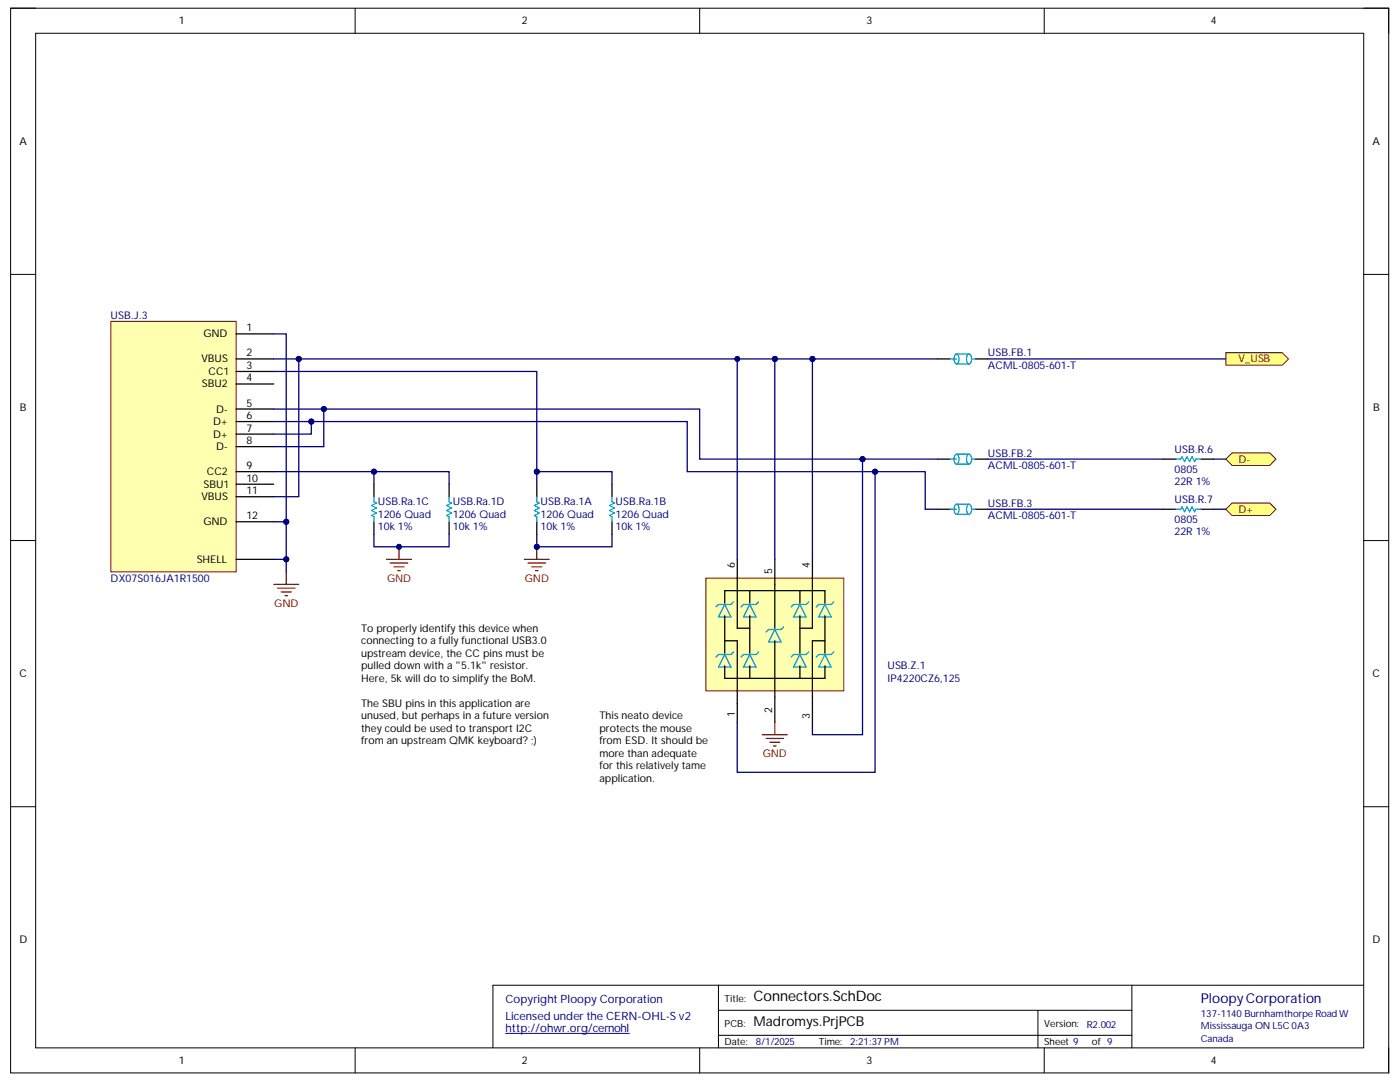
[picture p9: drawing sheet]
<svg xmlns="http://www.w3.org/2000/svg" width="279mm" height="216mm" viewBox="0 0 279 216" stroke-linecap="round" stroke-linejoin="round" font-family="sans-serif">
<path d="M2.1 1.6h275v212.5h-275z" fill="none" stroke="#000" stroke-width=".2"/>
<path d="M7.1 6.6h265.1v202.5h-265.1z" fill-rule="evenodd" fill="#fff"/>
<g fill="none" stroke="#000" stroke-width=".2">
<path d="M2.1 1.6h5M7.1 6.6h265.1v202.5h-265.1zM70.9 1.6v5M139.6 1.6v5M208.4 1.6v5M272.2 1.6h4.9v5M2.1 54.8h5M272.2 54.8h4.9M2.1 107.9h5M272.2 107.9h4.9M2.1 161h5M272.2 161h4.9"/>
<path d="M143.4 196.6v12.5M225.9 196.6v12.5M272.2 196.6h-173.8v12.5M70.9 209.1v5M139.6 209.1v5M143.4 201.6h82.5M143.4 206.6h82.5M207.1 201.6v7.5M208.4 209.1v5M277.1 209.1v5"/>
</g>
<path d="M100.9 206.2h24.7" fill="none" stroke="#000080" stroke-width=".2"/>
<path d="M232.1 91.6h2.5M239.6 91.6h2.5" fill="none" stroke="#000" stroke-width=".25"/>
<path d="M234.6 91.6h1l.3-.5 .5 1 .5-1 .5 1 .5-1 .5 1 .2-.5h1" fill="none" stroke="#009cca" stroke-width=".25"/>
<path d="M140.9 115.4h27.5v22.5h-27.5z" fill-rule="evenodd" fill="#ffffb0"/>
<path d="M140.9 115.4h27.5v22.5h-27.5z" fill="none" stroke="#800000" stroke-width=".2"/>
<g fill="none" stroke="#000" stroke-width=".25">
<path d="M147.1 111.6v13.8h2.5M149.6 117.9v2.5M154.6 111.6v13.8M159.6 117.9v2.5M162.1 111.6v13.8h-2.5M232.1 101.6h2.5M239.6 101.6h2.5M144.6 127.9h2.5v16.2M144.6 120.4v-2.5h20v2.5M144.6 122.9v7.5M144.6 132.9v2.5h20v-2.5M149.6 122.9v7.5"/>
<path d="M149.6 132.9v2.5M154.6 127.9v16.2M159.6 122.9v7.5M159.6 132.9v2.5M164.6 127.9h-2.5v16.2M164.6 122.9v7.5"/>
</g>
<g fill="none" stroke="#009cca" stroke-width=".25">
<path d="M234.6 101.6h1l.3-.5 .5 1 .5-1 .5 1 .5-1 .5 1 .2-.5h1M144.6 120.6l1.3 2.5h-2.5zM144.6 130.6l1.3 2.5h-2.5zM146.4 120.1l-.5 .5h-2.5l-.5 .5M146.4 130.1l-.5 .5h-2.5l-.5 .5M149.6 120.6l1.3 2.5h-2.5zM149.6 130.6l1.3 2.5h-2.5zM151.4 120.1l-.5 .5h-2.5l-.5 .5M151.4 130.1l-.5 .5h-2.5l-.5 .5M154.6 125.6l1.3 2.5h-2.5zM156.4 125.1l-.5 .5h-2.5l-.5 .5M159.6 120.6l1.3 2.5h-2.5z"/>
<path d="M159.6 130.6l1.3 2.5h-2.5zM161.4 120.1l-.5 .5h-2.5l-.5 .5M161.4 130.1l-.5 .5h-2.5l-.5 .5M164.6 120.6l1.3 2.5h-2.5zM164.6 130.6l1.3 2.5h-2.5zM166.4 120.1l-.5 .5h-2.5l-.5 .5M166.4 130.1l-.5 .5h-2.5l-.5 .5"/>
</g>
<path d="M152.1 146.6h5M152.9 147.3h3.5M153.6 148.1h2M154.4 148.9h.5M154.6 144.1v2.5" fill="none" stroke="#800000" stroke-width=".25"/>
<path d="M244.6 91.6l1.3-1.2h7.5l1.3 1.2-1.3 1.3h-7.5z" fill-rule="evenodd" fill="#ffff80"/>
<path d="M244.6 91.6l1.3-1.2h7.5l1.3 1.2-1.3 1.3h-7.5z" fill="none" stroke="#800000" stroke-width=".2"/>
<path d="M244.6 101.6l1.3-1.2h7.5l1.3 1.2-1.3 1.3h-7.5z" fill-rule="evenodd" fill="#ffff80"/>
<path d="M244.6 101.6l1.3-1.2h7.5l1.3 1.2-1.3 1.3h-7.5z" fill="none" stroke="#800000" stroke-width=".2"/>
<path d="M244.6 70.4h11.3l1.2 1.2-1.2 1.3h-11.3z" fill-rule="evenodd" fill="#ffff80"/>
<path d="M244.6 70.4h11.3l1.2 1.2-1.2 1.3h-11.3z" fill="none" stroke="#800000" stroke-width=".2"/>
<path d="M119.6 141.6h22.5v22.5h-22.5z" fill-rule="evenodd" fill="#fff"/>
<path d="M119.6 141.6h22.5v22.5h-22.5z" fill="none" stroke="#fff" stroke-width=".2"/>
<path d="M187.1 71.6h2.5M194.6 71.6h2.5M187.1 91.6h2.5M194.6 91.6h2.5M187.1 101.6h2.5M194.6 101.6h2.5" fill="none" stroke="#000" stroke-width=".25"/>
<g fill="none" stroke="#009cca" stroke-width=".25">
<path d="M189.6 71.6h1.3M190.7 70.7l.2-.1a1.25 1.25 0 0 1 0 2 1.29 1.29 0 0 1-.2-1.9zM190.9 70.6h2.5M190.9 72.6h2.5M193.2 70.7l.2-.1a1.24 1.24 0 0 1 0 2 1.29 1.29 0 0 1-.2-1.9zM193.9 71.6h.7M189.6 91.6h1.3M190.7 90.7l.2-.1a1.25 1.25 0 0 1 0 2 1.29 1.29 0 0 1-.2-1.9zM190.9 90.6h2.5M190.9 92.6h2.5M193.2 90.7l.2-.1a1.24 1.24 0 0 1 0 2 1.29 1.29 0 0 1-.2-1.9zM193.9 91.6h.7"/>
<path d="M189.6 101.6h1.3M190.7 100.7l.2-.1a1.26 1.26 0 0 1 0 2 1.3 1.3 0 0 1-.2-1.9zM190.9 100.6h2.5M190.9 102.6h2.5M193.2 100.7l.2-.1a1.25 1.25 0 0 1 0 2 1.3 1.3 0 0 1-.2-1.9zM193.9 101.6h.7"/>
</g>
<path d="M54.6 116.6h5M55.4 117.4h3.5M56.1 118.1h2M56.9 118.9h.5M57.1 114.1v2.5" fill="none" stroke="#800000" stroke-width=".25"/>
<path d="M22.1 64.1h25v50h-25z" fill-rule="evenodd" fill="#ffffb0"/>
<path d="M22.1 64.1h25v50h-25z" fill="none" stroke="#800000" stroke-width=".2"/>
<g fill="none" stroke="#000" stroke-width=".25">
<path d="M47.1 66.6h7.5M47.1 71.6h7.5M47.1 74.1h7.5M47.1 76.6h7.5M47.1 84.1h7.5M47.1 81.6h7.5M47.1 96.6h7.5M47.1 99.1h7.5M47.1 94.1h7.5M47.1 86.6h7.5M47.1 89.1h7.5M47.1 111.6h7.5"/>
<path d="M47.1 104.1h7.5"/>
</g>
<path d="M72.1 124.1h37.5v27.5h-37.5z" fill-rule="evenodd" fill="#fff"/>
<path d="M72.1 124.1h37.5v27.5h-37.5z" fill="none" stroke="#fff" stroke-width=".2"/>
<path d="M77.1 111.6h5M77.9 112.4h3.5M78.6 113.1h2M79.4 113.9h.5M79.6 109.1v2.5" fill="none" stroke="#800000" stroke-width=".25"/>
<circle cx="79.6" cy="109.1" r=".5" fill="#000080"/>
<circle cx="79.6" cy="109.1" r=".5" fill="none" stroke="#000080" stroke-width=".2"/>
<path d="M104.6 111.6h5M105.4 112.4h3.5M106.1 113.1h2M106.9 113.9h.5M107.1 109.1v2.5" fill="none" stroke="#800000" stroke-width=".25"/>
<circle cx="107.1" cy="109.1" r=".5" fill="#000080"/>
<circle cx="107.1" cy="109.1" r=".5" fill="none" stroke="#000080" stroke-width=".2"/>
<path d="M74.6 96.6v2.5M89.6 96.6v2.5M107.1 96.6v2.5M122.1 96.6v2.5M74.6 104.1v2.5M89.6 104.1v2.5M107.1 104.1v2.5M122.1 104.1v2.5" fill="none" stroke="#000" stroke-width=".25"/>
<path d="M74.6 99.1v1l.5 .3-1 .5 1 .5-1 .5 1 .5-1 .5 .5 .2v1M89.6 99.1v1l.5 .3-1 .5 1 .5-1 .5 1 .5-1 .5 .5 .2v1M107.1 99.1v1l.5 .3-1 .5 1 .5-1 .5 1 .5-1 .5 .5 .2v1M122.1 99.1v1l.5 .3-1 .5 1 .5-1 .5 1 .5-1 .5 .5 .2v1" fill="none" stroke="#009cca" stroke-width=".25"/>
<path d="M54.6 111.6h2.5v2.5" fill="none" stroke="#000080" stroke-width=".25"/>
<circle cx="57.1" cy="111.6" r=".5" fill="#000080"/>
<circle cx="57.1" cy="111.6" r=".5" fill="none" stroke="#000080" stroke-width=".2"/>
<path d="M54.6 104.1h2.5v7.5" fill="none" stroke="#000080" stroke-width=".25"/>
<circle cx="57.1" cy="104.1" r=".5" fill="#000080"/>
<circle cx="57.1" cy="104.1" r=".5" fill="none" stroke="#000080" stroke-width=".2"/>
<circle cx="57.1" cy="111.6" r=".5" fill="#000080"/>
<circle cx="57.1" cy="111.6" r=".5" fill="none" stroke="#000080" stroke-width=".2"/>
<path d="M59.6 71.6v27.5h-5" fill="none" stroke="#000080" stroke-width=".25"/>
<circle cx="59.6" cy="71.6" r=".5" fill="#000080"/>
<circle cx="59.6" cy="71.6" r=".5" fill="none" stroke="#000080" stroke-width=".2"/>
<path d="M54.6 94.1h20v2.5" fill="none" stroke="#000080" stroke-width=".25"/>
<circle cx="74.6" cy="94.1" r=".5" fill="#000080"/>
<circle cx="74.6" cy="94.1" r=".5" fill="none" stroke="#000080" stroke-width=".2"/>
<path d="M64.6 81.6v7.5h-10" fill="none" stroke="#000080" stroke-width=".25"/>
<circle cx="64.6" cy="81.6" r=".5" fill="#000080"/>
<circle cx="64.6" cy="81.6" r=".5" fill="none" stroke="#000080" stroke-width=".2"/>
<path d="M62.1 84.1v2.5h-7.5" fill="none" stroke="#000080" stroke-width=".25"/>
<circle cx="62.1" cy="84.1" r=".5" fill="#000080"/>
<circle cx="62.1" cy="84.1" r=".5" fill="none" stroke="#000080" stroke-width=".2"/>
<path d="M54.6 84.1h82.5v10h47.5v7.5h2.5" fill="none" stroke="#000080" stroke-width=".25"/>
<circle cx="62.1" cy="84.1" r=".5" fill="#000080"/>
<circle cx="62.1" cy="84.1" r=".5" fill="none" stroke="#000080" stroke-width=".2"/>
<circle cx="174.6" cy="94.1" r=".5" fill="#000080"/>
<circle cx="174.6" cy="94.1" r=".5" fill="none" stroke="#000080" stroke-width=".2"/>
<path d="M54.6 81.6h85v10h47.5" fill="none" stroke="#000080" stroke-width=".25"/>
<circle cx="172.1" cy="91.6" r=".5" fill="#000080"/>
<circle cx="172.1" cy="91.6" r=".5" fill="none" stroke="#000080" stroke-width=".2"/>
<circle cx="64.6" cy="81.6" r=".5" fill="#000080"/>
<circle cx="64.6" cy="81.6" r=".5" fill="none" stroke="#000080" stroke-width=".2"/>
<path d="M54.6 66.6h2.5v37.5" fill="none" stroke="#000080" stroke-width=".25"/>
<circle cx="57.1" cy="104.1" r=".5" fill="#000080"/>
<circle cx="57.1" cy="104.1" r=".5" fill="none" stroke="#000080" stroke-width=".2"/>
<path d="M74.6 94.1h15v2.5M74.6 106.6v2.5h15v-2.5" fill="none" stroke="#000080" stroke-width=".25"/>
<circle cx="74.6" cy="94.1" r=".5" fill="#000080"/>
<circle cx="74.6" cy="94.1" r=".5" fill="none" stroke="#000080" stroke-width=".2"/>
<path d="M107.1 106.6v2.5h15v-2.5" fill="none" stroke="#000080" stroke-width=".25"/>
<circle cx="107.1" cy="109.1" r=".5" fill="#000080"/>
<circle cx="107.1" cy="109.1" r=".5" fill="none" stroke="#000080" stroke-width=".2"/>
<path d="M174.6 94.1v60h-27.5v-10" fill="none" stroke="#000080" stroke-width=".25"/>
<circle cx="174.6" cy="94.1" r=".5" fill="#000080"/>
<circle cx="174.6" cy="94.1" r=".5" fill="none" stroke="#000080" stroke-width=".2"/>
<path d="M172.1 91.6v55h-10v-2.5" fill="none" stroke="#000080" stroke-width=".25"/>
<circle cx="172.1" cy="91.6" r=".5" fill="#000080"/>
<circle cx="172.1" cy="91.6" r=".5" fill="none" stroke="#000080" stroke-width=".2"/>
<path d="M154.6 71.6v40M197.1 71.6h47.5M197.1 91.6h35M242.1 91.6h2.5M197.1 101.6h35M242.1 101.6h2.5" fill="none" stroke="#000080" stroke-width=".25"/>
<circle cx="154.6" cy="71.6" r=".5" fill="#000080"/>
<circle cx="154.6" cy="71.6" r=".5" fill="none" stroke="#000080" stroke-width=".2"/>
<path d="M54.6 71.6h107.5" fill="none" stroke="#000080" stroke-width=".25"/>
<circle cx="59.6" cy="71.6" r=".5" fill="#000080"/>
<circle cx="59.6" cy="71.6" r=".5" fill="none" stroke="#000080" stroke-width=".2"/>
<circle cx="154.6" cy="71.6" r=".5" fill="#000080"/>
<circle cx="154.6" cy="71.6" r=".5" fill="none" stroke="#000080" stroke-width=".2"/>
<circle cx="162.1" cy="71.6" r=".5" fill="#000080"/>
<circle cx="162.1" cy="71.6" r=".5" fill="none" stroke="#000080" stroke-width=".2"/>
<path d="M187.1 71.6h-25v40" fill="none" stroke="#000080" stroke-width=".25"/>
<circle cx="162.1" cy="71.6" r=".5" fill="#000080"/>
<circle cx="162.1" cy="71.6" r=".5" fill="none" stroke="#000080" stroke-width=".2"/>
<path d="M107.1 94.1v2.5" fill="none" stroke="#000080" stroke-width=".25"/>
<circle cx="107.1" cy="94.1" r=".5" fill="#000080"/>
<circle cx="107.1" cy="94.1" r=".5" fill="none" stroke="#000080" stroke-width=".2"/>
<path d="M54.6 74.1h52.5v20h15v2.5" fill="none" stroke="#000080" stroke-width=".25"/>
<circle cx="107.1" cy="94.1" r=".5" fill="#000080"/>
<circle cx="107.1" cy="94.1" r=".5" fill="none" stroke="#000080" stroke-width=".2"/>
<path d="M147.1 71.6v40" fill="none" stroke="#000080" stroke-width=".25"/>
<circle cx="147.1" cy="71.6" r=".5" fill="#000080"/>
<circle cx="147.1" cy="71.6" r=".5" fill="none" stroke="#000080" stroke-width=".2"/>
<text font-size="2.9" x="150.4" y="199.8">Connectors.SchDoc</text>
<text font-size="2.7" fill="#000080" x="239.6" y="200">PloopyCorporation</text>
<text font-size="2.7" x="150.4" y="204.8">Madromys.PrjPCB</text>
<g font-size="2.3" fill="#000080">
<text x="100.9" y="200.2">Copyright Ploopy Corporation</text>
<text x="100.9" y="203.4">Licensed under the CERN-OHL-S v2</text>
<text x="100.9" y="206">http://ohwr.org/cernohl</text>
</g>
<g font-size="2.1">
<text x="35.7" y="4.8">1</text>
<text x="104.2" y="4.8">2</text>
<text x="173" y="4.8">3</text>
<text x="241.7" y="4.8">4</text>
<text x="3.9" y="28.9">A</text>
<text x="273.9" y="28.9">A</text>
<text x="40.6" y="67.3">GND</text>
<text x="49.2" y="66.1">1</text>
<text x="49.2" y="71.1">2</text>
<text x="40.2" y="72.3">VBUS</text>
<text x="40.3" y="77.3">SBU2</text>
<text x="41.6" y="74.9">CC1</text>
<text x="49.2" y="73.6">3</text>
<text x="49.2" y="76.1">4</text>
<text x="4" y="82.1">B</text>
<text x="43.2" y="82.3">D-</text>
<text x="49.2" y="83.6">6</text>
<text x="49.2" y="81.1">5</text>
<text x="274.1" y="82.1">B</text>
<text x="42.6" y="84.8">D+</text>
<text x="42.6" y="87.3">D+</text>
<text x="43.2" y="89.8">D-</text>
<text x="49.2" y="86.1">7</text>
<text x="49.2" y="88.6">8</text>
<text x="41.3" y="94.8">CC2</text>
<text x="49.2" y="93.6">9</text>
<text x="40.2" y="99.8">VBUS</text>
<text x="40.6" y="97.4">SBU1</text>
<text x="49.2" y="96.1">10</text>
<text x="49.2" y="98.5">11</text>
<text x="40.6" y="104.8">GND</text>
<text x="49.2" y="103.5">12</text>
<text x="39.3" y="112.3">SHELL</text>
<text x="146.6" y="113.4" transform="rotate(-90 146.6 113.4)">6</text>
<text x="161.6" y="113.4" transform="rotate(-90 161.6 113.4)">4</text>
<text x="154.1" y="114.6" transform="rotate(-90 154.1 114.6)">5</text>
<text x="72.1" y="126">To properly identify this device when</text>
<text x="72.1" y="128.6">connecting to a fully functional USB3.0</text>
<text x="72.1" y="131">upstream device, the CC pins must be</text>
<text x="3.9" y="135.2">C</text>
<text x="72.1" y="133.6">pulled down with a &quot;5.1k&quot; resistor.</text>
<text x="72.1" y="136.1">Here, 5k will do to simplify the BoM.</text>
<text x="273.9" y="135.2">C</text>
<text x="72.1" y="141.1">The SBU pins in this application are</text>
<text x="72.1" y="143.5">unused, but perhaps in a future version</text>
<text x="119.6" y="143.5">This neato device</text>
<text x="146.6" y="143.1" transform="rotate(-90 146.6 143.1)">1</text>
<text x="154.1" y="142.2" transform="rotate(-90 154.1 142.2)">2</text>
<text x="161.6" y="143.4" transform="rotate(-90 161.6 143.4)">3</text>
<text x="72.1" y="146.1">they could be used to transport I2C</text>
<text x="72.1" y="148.5">from an upstream QMK keyboard? ;)</text>
<text x="119.6" y="146.1">protects the mouse</text>
<text x="119.6" y="148.5">from ESD. It should be</text>
<text x="119.6" y="151.1">more than adequate</text>
<text x="119.6" y="153.5">for this relatively tame</text>
<text x="119.6" y="156.1">application.</text>
<text x="3.9" y="188.2">D</text>
<text x="273.9" y="188.2">D</text>
<text x="35.7" y="212.3">1</text>
<text x="104.2" y="212.3">2</text>
<text x="173" y="212.3">3</text>
<text x="241.7" y="212.3">4</text>
</g>
<g font-size="2.1" fill="#000080">
<text x="22.1" y="63.6">USB.J.3</text>
<text x="197.2" y="71.1">USB.FB.1</text>
<text x="197.2" y="73.6">ACML-0805-601-T</text>
<text x="197.2" y="91.1">USB.FB.2</text>
<text x="197.2" y="93.6">ACML-0805-601-T</text>
<text x="234.4" y="90.3">USB.R.6</text>
<text x="234.4" y="94.3">0805</text>
<text x="75.4" y="100.8">USB.Ra.1C</text>
<text x="90.4" y="100.8">USB.Ra.1D</text>
<text x="107.9" y="100.8">USB.Ra.1A</text>
<text x="122.9" y="100.8">USB.Ra.1B</text>
<text x="197.2" y="101.1">USB.FB.3</text>
<text x="234.4" y="96.9">22R 1%</text>
<text x="234.4" y="100.3">USB.R.7</text>
<text x="75.4" y="105.8">10k 1%</text>
<text x="75.4" y="103.4">1206 Quad</text>
<text x="90.4" y="105.8">10k 1%</text>
<text x="90.4" y="103.4">1206 Quad</text>
<text x="107.9" y="105.8">10k 1%</text>
<text x="107.9" y="103.4">1206 Quad</text>
<text x="122.9" y="105.8">10k 1%</text>
<text x="122.9" y="103.4">1206 Quad</text>
<text x="197.2" y="103.5">ACML-0805-601-T</text>
<text x="234.4" y="106.8">22R 1%</text>
<text x="234.4" y="104.3">0805</text>
<text x="22.1" y="116.1">DX07S016JA1R1500</text>
<text x="177.1" y="133.6">USB.Z.1</text>
<text x="177.1" y="136.1">IP4220CZ6,125</text>
</g>
<g font-size="2.1" fill="#800000">
<text x="247.2" y="72.3">V_USB</text>
<text x="247.2" y="92.3">D-</text>
<text x="247.2" y="102.4">D+</text>
<text x="77.3" y="116.1">GND</text>
<text x="104.8" y="116.1">GND</text>
<text x="54.7" y="121">GND</text>
<text x="152.2" y="151.1">GND</text>
</g>
<g font-size="1.9">
<text x="144.6" y="199.9">Title:</text>
<text x="144.6" y="208.6">Date:</text>
<text x="144.6" y="204.9">PCB:</text>
<text x="163.4" y="208.6">Time:</text>
<text x="208.4" y="204.9">Version:</text>
<text x="208.4" y="208.6">Sheet 9</text>
<text x="217.9" y="208.6">of 9</text>
</g>
<g font-size="1.9" fill="#000080">
<text x="239.6" y="202.8">137-1140 Burnhamthorpe Road W</text>
<text x="150.9" y="208.6">8/1/2025</text>
<text x="169.7" y="208.6">2:21:37 PM</text>
<text x="216.9" y="205.1">R2.002</text>
<text x="239.6" y="205.4">Mississauga ON L5C 0A3</text>
<text x="239.6" y="207.8">Canada</text>
</g>
</svg>
